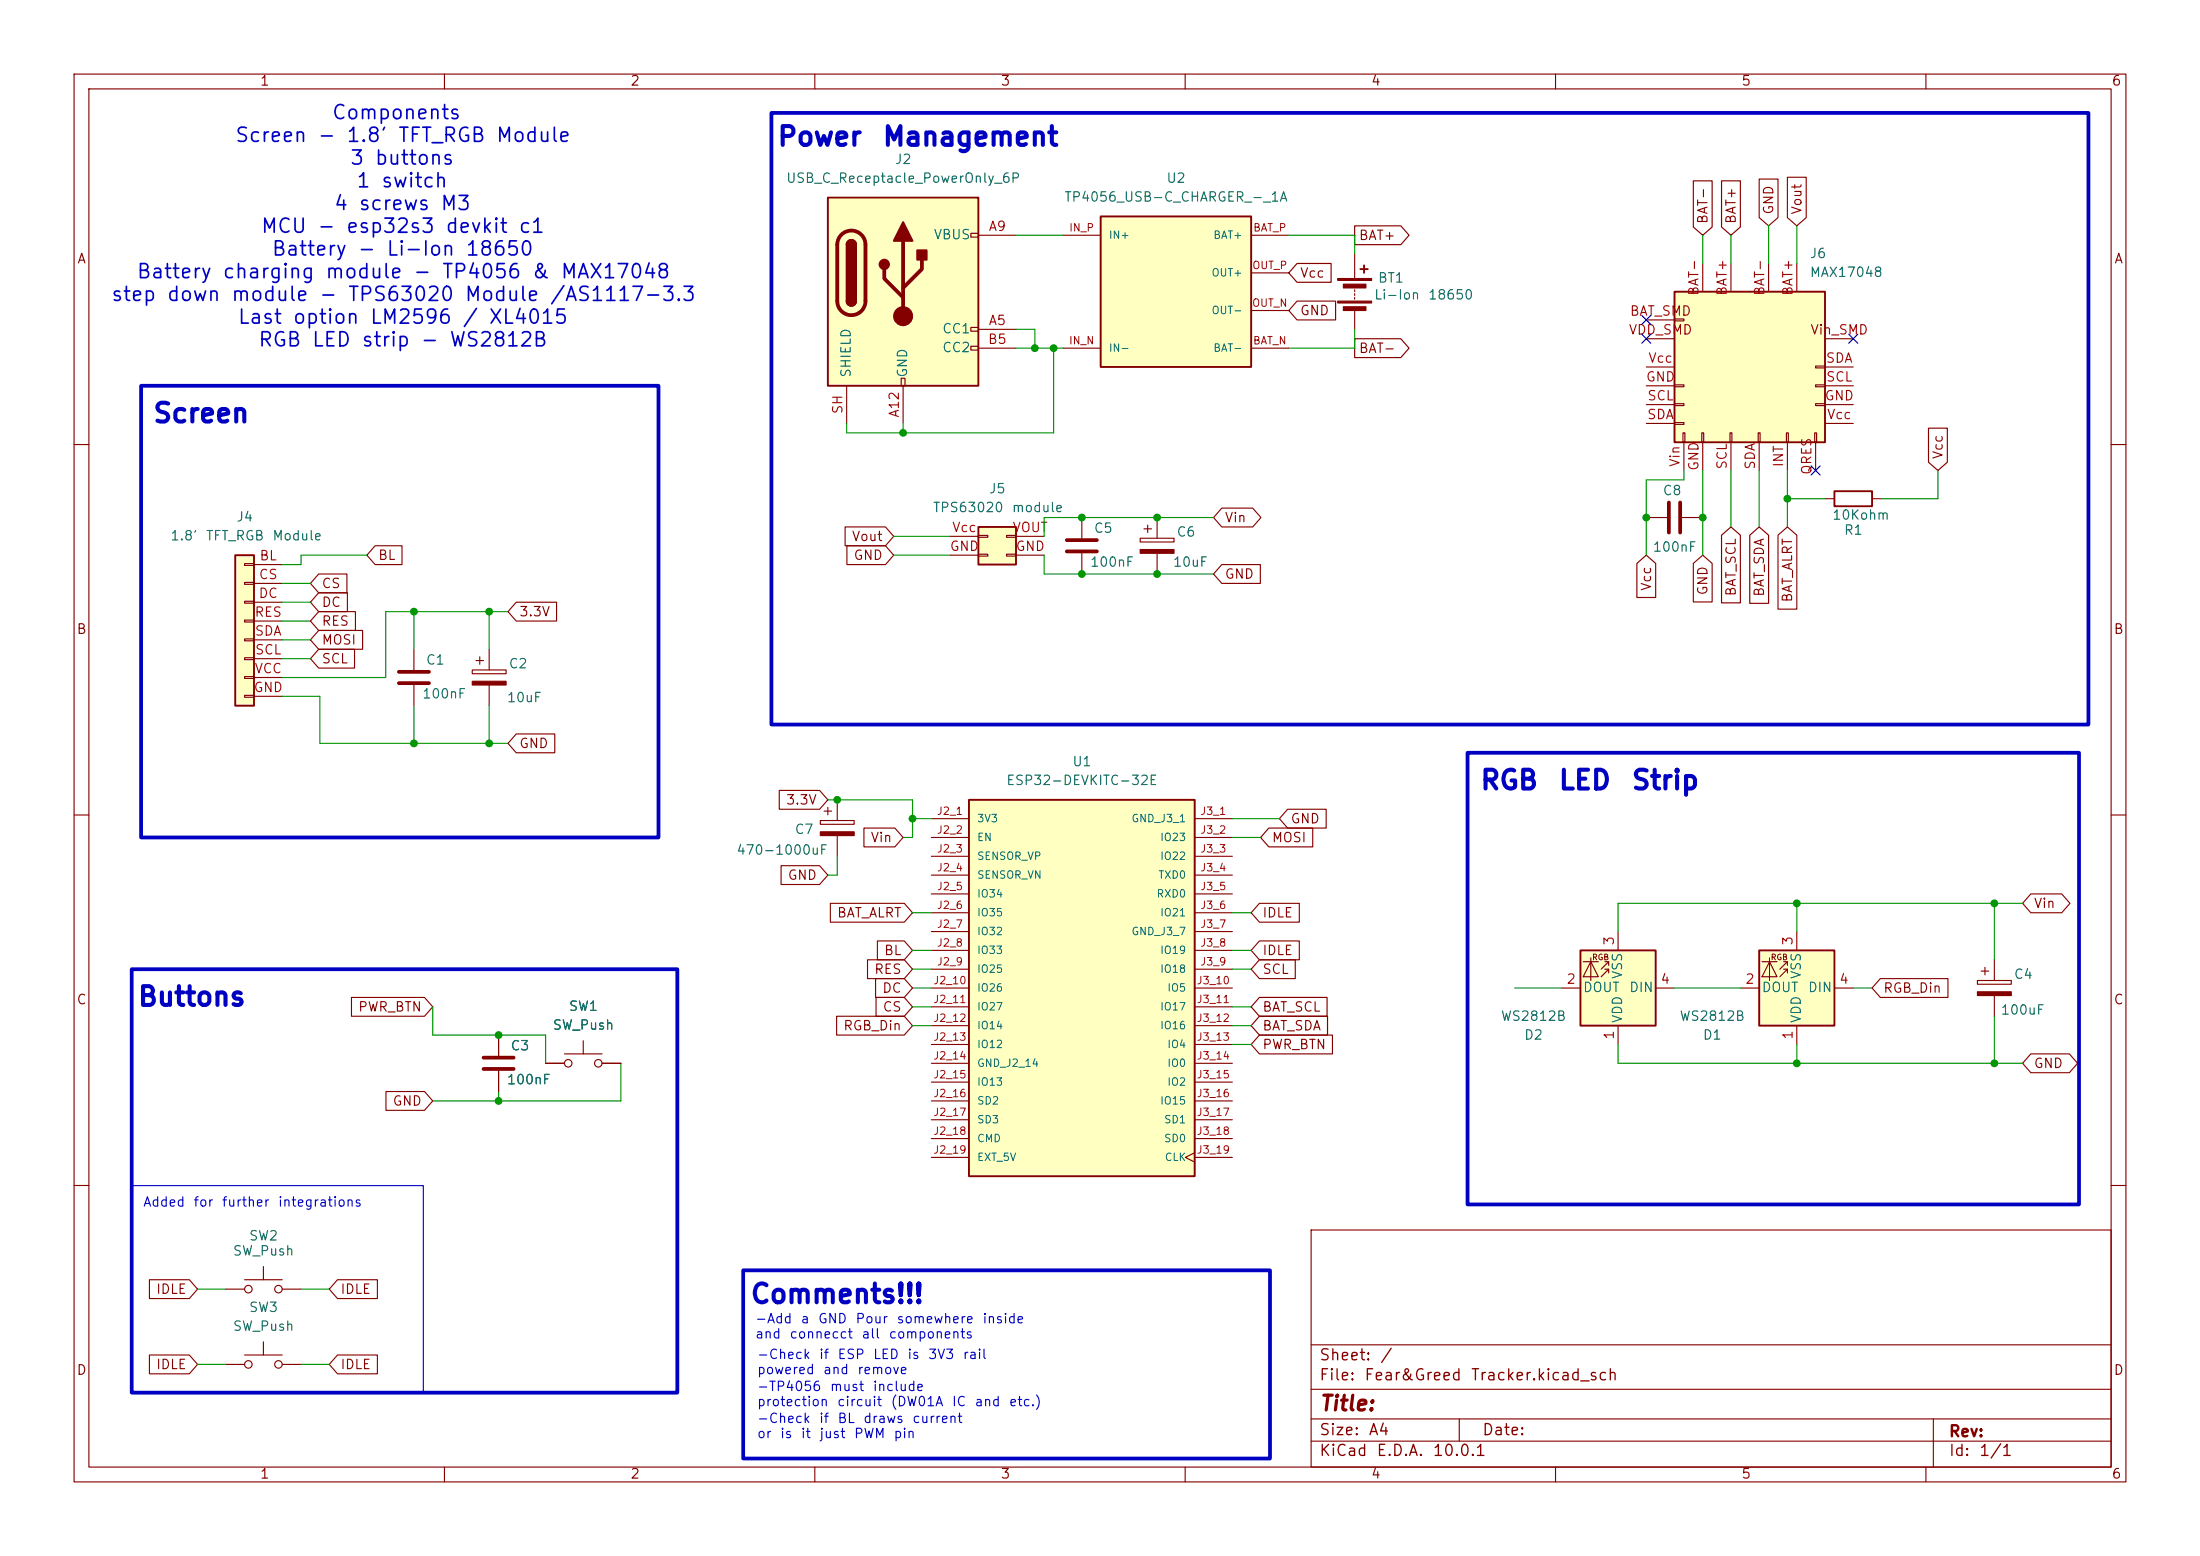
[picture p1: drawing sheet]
<svg xmlns="http://www.w3.org/2000/svg" width="297mm" height="210mm" viewBox="0 0 297 210" stroke-linecap="round" stroke-linejoin="round" font-family="sans-serif">
<g fill="none" stroke="#840000" stroke-width=".15">
<path d="M10 10h277v190h-277zM12 12h273v186h-273zM60 10v2M110 10v2M160 10v2M210 10v2M260 10v2M10 60h2M246.4 67.3h1.2M252.7 67.3h1.3M285 60h2M10 110h2"/>
<path d="M285 110h2M10 160h2M177 166h108v32h-108zM285 160h2M60 198v2M110 198v2M160 198v2M177 194.5h108M177 191.5h108M177 187.5h108M177 181.5h108M197 191.5v3"/>
<path d="M210 198v2M260 198v2M261 191.5v6.5"/>
</g>
<path d="M247.6 66.3h5.1v2h-5.1z" fill="none" stroke="#840000" stroke-width=".25"/>
<path d="M111.8 26.7h20.3v25.4h-20.3z" fill="#ffffc2"/>
<path d="M131.1 31.5h1v.5h-1zM132.1 31.8h5.1M114.3 52.1v5.1M121.7 51.1h.5v1h-.5zM121.9 52.1v5.1M131.1 44.2h1v.5h-1zM131.1 46.7h1v.5h-1zM132.1 44.5h5.1M132.1 47h5.1" fill="none" stroke="#840000" stroke-width=".15"/>
<path d="M111.8 26.7h20.3v25.4h-20.3zM114.3 33a.64 .64 0 0 1 .6-.6 .64 .64 0 0 1 .7 .6M114.3 40.6a.64 .64 0 0 0 .6 .7 .64 .64 0 0 0 .7-.7" fill="none" stroke="#840000" stroke-width=".25"/>
<path d="M113.6 31.7a1.9 1.9 0 0 1 2.1-.4 1.9 1.9 0 0 1 1.1 1.7v7.6a1.91 1.91 0 0 1-1.9 1.9 1.91 1.91 0 0 1-1.9-1.9v-7.6a1.9 1.9 0 0 1 .6-1.3zM119.4 36.3v1.3l2.5 2.5M121.9 32.5v10.2M124.5 35.1v1.2l-2.6 2.6" fill="none" stroke="#840000" stroke-width=".51"/>
<g fill="#840000" stroke="#840000" stroke-width=".25">
<path d="M114.3 33h1.3v7.6h-1.3z"/>
<path d="M114.5 32.6a.64 .64 0 0 1 .7-.2 .64 .64 0 0 1 .4 .6h-1.3z"/>
<path d="M114.3 40.6h1.3a.64 .64 0 0 1-.7 .7 .64 .64 0 0 1-.6-.7z"/>
<path d="M121.9 30l1.3 2.5h-2.6z"/>
<path d="M123.8 33.8h1.3v1.3h-1.3z"/>
<circle cx="119.4" cy="35.7" r=".63"/>
</g>
<circle cx="121.9" cy="42.7" r="1.27" fill="#840000" stroke="#840000" stroke-width=".15"/>
<path d="M237.5 128.3h10.1v10.1h-10.1z" fill="#ffffc2"/>
<g fill="none" stroke="#840000" stroke-width=".15">
<path d="M182.9 34.3v3.3M182.9 39.1v.3M182.9 39.6v.3M182.9 40.1v.3M182.9 41.9v2.6M153.9 72.6h4.6v.6h-4.6zM154.4 71.4h1M154.9 70.9v1M156.2 69.9v2.7M156.2 74.7v2.8M222.2 69.9h2.8M227.1 69.9h2.8"/>
<path d="M63.8 90.4h4.5v.5h-4.5zM64.3 89.2h1M64.8 88.6v1.1M66 87.6v2.8M66 92.5v2.8M234.9 133.4h2.6M237.9 129.8h2M238.9 129.3v3M238.9 129.8l1 2h-2zM240.8 130.8h.5M240.8 129.8h.5M241.3 131.3v-.5l-1 1"/>
<path d="M241.3 130.3v-.5l-1 1M242.6 125.7v2.6M242.6 138.4v2.6M247.6 133.4h2.6M267 132.3h4.5v.5h-4.5zM267.5 131.1h1M268 130.6v1M269.2 129.5v2.8M269.2 134.4v2.8"/>
</g>
<path d="M183.6 36.3h1.1M184.1 35.8v1M237.5 128.3h10.1v10.1h-10.1z" fill="none" stroke="#840000" stroke-width=".25"/>
<g fill="#840000" stroke="#840000" stroke-width=".15">
<path d="M153.9 74.2h4.6v.5h-4.6z"/>
<path d="M267 133.9h4.5v.5h-4.5z"/>
<path d="M180.6 37.6h4.6v.2h-4.6z"/>
<path d="M180.6 40.6h4.6v.3h-4.6z"/>
<path d="M181.4 38.4h3v.5h-3z"/>
<path d="M181.4 41.4h3v.5h-3z"/>
<path d="M63.8 91.9h4.5v.6h-4.5z"/>
</g>
<path d="M225.3 67.8v4.1M226.8 67.8v4.1" fill="none" stroke="#840000" stroke-width=".51"/>
<path d="M148.6 29.2h20.3v20.3h-20.3z" fill="#ffffc2"/>
<path d="M148.6 29.2h20.3v20.3h-20.3z" fill="none" stroke="#840000" stroke-width=".25"/>
<path d="M143.5 31.8h5.1M168.9 31.8h5.1M168.9 36.8h5.1M143.5 47h5.1M168.9 47h5.1M168.9 41.9h5.1" fill="none" stroke="#840000" stroke-width=".15"/>
<path d="M226.1 39.4h20.3v20.3h-20.3z" fill="#ffffc2"/>
<path d="M226.1 39.4h20.3v20.3h-20.3z" fill="none" stroke="#840000" stroke-width=".25"/>
<g fill="none" stroke="#840000" stroke-width=".15">
<path d="M229.9 35.6v3.8M233.7 35.6v3.8M238.8 35.6v3.8M242.6 35.6v3.8M222.2 43.2h3.9M222.2 52.1h3.9M222.2 54.6h3.9M222.2 57.2h3.9M222.2 49.5h3.9M222.2 45.7h3.9M226.1 43.1h1.2v.2h-1.2zM226.1 54.5h1.2v.2h-1.2z"/>
<path d="M226.1 57h1.2v.3h-1.2zM226.1 51.9h1.2v.3h-1.2zM227.2 58.4h.3v1.3h-.3zM227.3 59.7v3.8M229.7 58.4h.3v1.3h-.3zM229.9 59.7v3.8M233.6 58.4h.2v1.3h-.2zM233.7 59.7v3.8M237.4 58.4h.2v1.3h-.2zM237.5 59.7v3.8M241.2 58.4h.2v1.3h-.2zM241.3 59.7v3.8"/>
<path d="M245 58.4h.2v1.3h-.2zM245.1 54.5h1.3v.2h-1.3zM245.1 49.4h1.3v.3h-1.3zM245.1 51.9h1.3v.3h-1.3zM245.1 59.7v3.8M246.4 52.1h3.8M246.4 54.6h3.8M246.4 57.2h3.8M246.4 49.5h3.8M246.4 45.7h3.8"/>
</g>
<path d="M31.7 74.9h2.6v20.4h-2.6z" fill="#ffffc2"/>
<path d="M31.7 74.9h2.6v20.4h-2.6z" fill="none" stroke="#840000" stroke-width=".25"/>
<g fill="none" stroke="#840000" stroke-width=".15">
<path d="M33 78.6h1.3v.3h-1.3zM33 76.1h1.3v.2h-1.3zM34.3 76.2h3.8M34.3 78.7h3.8M146 69.9v2.7M146 74.7v2.8M33 93.9h1.3v.2h-1.3zM33 91.3h1.3v.3h-1.3zM33 88.8h1.3v.2h-1.3zM33 86.2h1.3v.3h-1.3zM33 83.7h1.3v.2h-1.3zM33 81.2h1.3v.2h-1.3z"/>
<path d="M34.3 81.3h3.8M34.3 94h3.8M34.3 83.8h3.8M34.3 88.9h3.8M34.3 86.4h3.8M34.3 91.4h3.8"/>
</g>
<path d="M144 72.9h4.1M144 74.4h4.1" fill="none" stroke="#840000" stroke-width=".51"/>
<path d="M213.4 128.3h10.1v10.1h-10.1z" fill="#ffffc2"/>
<g fill="none" stroke="#840000" stroke-width=".15">
<path d="M210.8 133.4h2.6M213.7 129.8h2.1M214.8 129.3v3M214.8 129.8l1 2h-2.1zM216.7 130.8h.5M216.7 129.8h.5M217.2 131.3v-.5l-1 1M217.2 130.3v-.5l-1 1M218.4 125.7v2.6M218.4 138.4v2.6M223.5 133.4h2.6M30.5 174h2.5"/>
<path d="M33 172.7h5.1M35.6 170.9v1.8M38.1 174h2.5M30.5 184.2h2.5M33 182.9h5.1M35.6 181.1v1.8M38.1 184.2h2.5"/>
<circle cx="33.5" cy="174" r=".51"/>
<circle cx="37.6" cy="174" r=".51"/>
<circle cx="33.5" cy="184.2" r=".51"/>
<circle cx="37.6" cy="184.2" r=".51"/>
</g>
<path d="M213.4 128.3h10.1v10.1h-10.1z" fill="none" stroke="#840000" stroke-width=".25"/>
<path d="M132.1 71.1h5.1v5.1h-5.1z" fill="#ffffc2"/>
<path d="M132.1 71.1h5.1v5.1h-5.1z" fill="none" stroke="#840000" stroke-width=".25"/>
<g fill="none" stroke="#840000" stroke-width=".15">
<path d="M128.3 74.9h3.8M128.3 72.4h3.8M132.1 72.3h1.2v.2h-1.2zM132.1 74.8h1.2v.3h-1.2zM135.9 72.3h1.3v.2h-1.3zM135.9 74.8h1.3v.3h-1.3zM137.2 74.9h3.8M137.2 72.4h3.8M55.9 87.6v2.8M55.9 92.5v2.8M110.7 110.7h4.6v.6h-4.6zM111.3 109.5h1"/>
<path d="M111.8 109v1M113 108v2.7M113 112.8v2.8M67.3 139.7v2.8M67.3 144.5v2.8M73.7 143.5h2.5M76.2 142.2h5.1M78.7 140.5v1.7M81.3 143.5h2.5"/>
<circle cx="76.7" cy="143.5" r=".51"/>
<circle cx="80.8" cy="143.5" r=".51"/>
</g>
<path d="M110.7 112.3h4.6v.5h-4.6z" fill="#840000" stroke="#840000" stroke-width=".15"/>
<path d="M53.8 90.7h4.1M53.8 92.2h4.1M65.3 142.7h4M65.3 144.3h4" fill="none" stroke="#840000" stroke-width=".51"/>
<path d="M130.8 108h30.5v50.8h-30.5z" fill="#ffffc2"/>
<path d="M130.8 108h30.5v50.8h-30.5z" fill="none" stroke="#840000" stroke-width=".25"/>
<g fill="none" stroke="#840000" stroke-width=".15">
<path d="M237.5 24.2h2.5v5.2l-1.2 1.1-1.3-1.1zM241.3 23.9h2.5v5.5l-1.2 1.1-1.3-1.1zM175.1 40.6h5.2v2.6h-5.2l-1.1-1.3zM43 77.5h3.8v2.5h-3.8l-1.1-1.3zM50.6 73.7h3.7v2.5h-3.7l-1.1-1.3zM114.1 71.1h5.4l1.1 1.3-1.1 1.3h-5.4zM114.3 73.7h5.2l1.1 1.2-1.1 1.3h-5.2zM164.9 76.2h5.2v2.5h-5.2l-1.1-1.2zM164.9 68.6h4.2l1.1 1.3-1.1 1.2h-4.2l-1.1-1.2zM228.6 76l1.3-1.1 1.2 1.1v5.2h-2.5zM240 72.2l1.3-1.1 1.3 1.1v10h-2.6zM43 87.6h4.9v2.6h-4.9l-1.1-1.3z"/>
<path d="M43 85.1h6v2.5h-6l-1.1-1.2zM43 80h3.9v2.6h-3.9l-1.1-1.3zM43 82.5h5v2.6h-5l-1.1-1.3zM69.7 81.3h5.4v2.5h-5.4l-1.1-1.2zM69.7 99.1h5.2v2.5h-5.2l-1.1-1.3zM105.2 106.7h5.4l1.2 1.3-1.2 1.2h-5.4zM105.4 116.8h5.2l1.2 1.3-1.2 1.3h-5.2zM116.6 111.8h4.2l1.1 1.2-1.1 1.3h-4.2zM125.7 110.5h5.1M125.7 113h5.1M125.7 115.6h5.1M125.7 118.1h5.1"/>
<path d="M161.3 110.5h5.1M161.3 113h5.1M161.3 115.6h5.1M161.3 118.1h5.1M173.8 109.2h5.2v2.6h-5.2l-1.1-1.3zM47.4 134.6h9.9l1.1 1.3-1.1 1.3h-9.9zM67.3 139.7v2.8M112.1 121.9h10l1.1 1.3-1.1 1.3h-10zM112.9 137.2h9.2l1.1 1.2-1.1 1.3h-9.2zM117.1 129.5h5l1.1 1.3-1.1 1.3h-5zM118.2 132.1h3.9l1.1 1.3-1.1 1.2h-3.9zM118.3 134.6h3.8l1.1 1.3-1.1 1.3h-3.8z"/>
<path d="M118.4 127h3.7l1.1 1.3-1.1 1.2h-3.7zM125.7 120.7h5.1M125.7 123.2h5.1M125.7 125.7h5.1M125.7 128.3h5.1M125.7 130.8h5.1M125.7 133.4h5.1M125.7 135.9h5.1M125.7 138.4h5.1M161.3 120.7h5.1M161.3 123.2h5.1M161.3 125.7h5.1"/>
<path d="M161.3 128.3h5.1M161.3 130.8h5.1M161.3 133.4h5.1M161.3 135.9h5.1M161.3 138.4h5.1M170 129.5h4.9v2.6h-4.9l-1.1-1.3zM170 127h5.4v2.5h-5.4l-1.1-1.2zM170 139.7h9.9v2.5h-9.9l-1.1-1.2zM170 121.9h5.4v2.6h-5.4l-1.1-1.3zM253.8 132.1h9.2v2.5h-9.2l-1.1-1.2zM274.2 120.6h4.1l1.1 1.3-1.1 1.3h-4.1l-1.2-1.3zM52.1 147.3h5.2l1.1 1.3-1.1 1.3h-5.2z"/>
<path d="M67.3 144.5v2.8M73.7 143.5h2.5M81.3 143.5h2.5M125.7 141h5.1M125.7 143.5h5.1M125.7 146.1h5.1M125.7 148.6h5.1M125.7 151.1h5.1M125.7 153.7h5.1M125.7 156.2h5.1M161.3 155.6l-1.3 .6 1.3 .6M161.3 141h5.1"/>
<path d="M161.3 143.5h5.1M161.3 146.1h5.1M161.3 148.6h5.1M161.3 151.1h5.1M161.3 153.7h5.1M161.3 156.2h5.1M274.2 142.2h5.2l1.1 1.3-1.1 1.3h-5.2l-1.2-1.3zM20.2 172.7h5.4l1.1 1.3-1.1 1.3h-5.4zM45.6 172.7h5.3v2.6h-5.3l-1.2-1.3zM20.2 182.9h5.4l1.1 1.3-1.1 1.2h-5.4zM45.6 182.9h5.3v2.5h-5.3l-1.2-1.2z"/>
</g>
<path d="M175.1 35.6h4.6v2.5h-4.6l-1.1-1.3zM182.9 30.5h6.2l1.1 1.3-1.1 1.2h-6.2zM228.6 24.4h2.5v6.2l-1.2 1.2-1.3-1.2zM232.4 24.4h2.6v6.2l-1.3 1.2-1.3-1.2zM182.9 45.7h6.2l1.1 1.3-1.1 1.3h-6.2zM260.3 57.8h2.6v4.6l-1.3 1.1-1.3-1.1zM221 76l1.2-1.1 1.3 1.1v4.6h-2.5zM232.4 72.2l1.3-1.1 1.3 1.1v9.2h-2.6zM236.2 72.2l1.3-1.1 1.3 1.1v9.2h-2.6zM171.3 111.8h5.9v2.5h-5.9l-1.1-1.3zM170 134.6h9.2v2.6h-9.2l-1.1-1.3zM170 137.2h9.2v2.5h-9.2l-1.1-1.3z" fill="none" stroke="#840000" stroke-width=".16"/>
<g fill="none" stroke="#009600" stroke-width=".15">
<path d="M137.2 31.8h6.3M174 31.8h8.9v2.5M229.9 31.8v3.8M233.7 31.8v3.8M238.8 30.5v5.1M242.6 30.5v5.1M121.9 57.2v1.2M137.2 44.5h2.5v2.5M137.2 47h6.3M142.2 47v11.4h-27.9v-1.2M182.9 44.5v2.5h-8.9M38.1 78.7h3.8"/>
<path d="M49.5 74.9h-8.9v1.3h-2.5M120.6 72.4h7.7M120.6 74.9h7.7M141 74.9v2.6h22.8M163.8 69.9h-22.8v2.5M227.3 63.5v1.3h-5.1v10.1M229.9 63.5v11.4M233.7 63.5v7.6M237.5 63.5v7.6M241.3 63.5v7.6M241.3 67.3h5.1M261.6 63.5v3.8h-7.6"/>
<path d="M38.1 88.9h3.8M38.1 94h5.1v6.3h25.4M38.1 83.8h3.8M38.1 86.4h3.8M38.1 81.3h3.8M55.9 82.6v5M55.9 95.3v5M66 82.6v5M66 95.3v5M68.6 82.6h-16.5v8.8h-14M111.8 108h11.4v5h-1.3M113 115.6v2.5h-1.2"/>
<path d="M123.2 110.5h2.5M166.4 110.5h6.3M166.4 113h3.8M58.4 135.9v3.8h15.3v3.8M123.2 133.4h2.5M123.2 138.4h2.5M123.2 130.8h2.5M123.2 135.9h2.5M123.2 128.3h2.5M123.2 123.2h2.5M166.4 138.4h2.5M166.4 130.8h2.5"/>
<path d="M166.4 135.9h2.5M166.4 128.3h2.5M166.4 123.2h2.5M204.5 133.4h6.3M226.1 133.4h8.8M242.6 121.9v3.8M250.2 133.4h2.5M269.2 121.9v7.6M269.2 137.2v6.3M273 121.9h-54.6v3.8M67.3 147.3v1.3M83.8 143.5v5.1h-25.4"/>
<path d="M166.4 141h2.5M218.4 141v2.5h54.6M242.6 141v2.5M26.7 174h3.8M40.6 174h3.8M26.7 184.2h3.8M40.6 184.2h3.8"/>
</g>
<path d="M221.6 45.1l1.3 1.2M221.6 42.6l1.3 1.2M222.9 45.1l-1.3 1.2M222.9 42.6l-1.3 1.2M249.6 45.1l1.2 1.2M250.8 45.1l-1.2 1.2M244.5 62.9l1.2 1.2M245.7 62.9l-1.2 1.2" fill="none" stroke="#000084" stroke-width=".15"/>
<path d="M104.1 15.2h177.8v82.6h-177.8zM19 52.1h69.9v60.9h-69.9zM198.1 101.6h82.6v61h-82.6zM17.8 130.8h73.6v57.2h-73.6zM100.3 171.5h71.1v25.4h-71.1z" fill="none" stroke="#0000c2" stroke-width=".51"/>
<path d="M17.8 160h39.3v28h-39.3z" fill="none" stroke="#0000c2" stroke-width=".15"/>
<g fill="#009600" stroke="#009600" stroke-width=".14">
<circle cx="156.2" cy="69.9" r=".46"/>
<circle cx="229.9" cy="69.9" r=".46"/>
<circle cx="241.3" cy="67.3" r=".46"/>
<circle cx="156.2" cy="77.5" r=".46"/>
<circle cx="146" cy="77.5" r=".46"/>
<circle cx="67.3" cy="148.6" r=".46"/>
<circle cx="67.3" cy="139.7" r=".46"/>
<circle cx="55.9" cy="100.3" r=".46"/>
<circle cx="55.9" cy="82.6" r=".46"/>
<circle cx="121.9" cy="58.4" r=".46"/>
<circle cx="139.7" cy="47" r=".46"/>
<circle cx="142.2" cy="47" r=".46"/>
<circle cx="146" cy="69.9" r=".46"/>
<circle cx="269.2" cy="121.9" r=".46"/>
<circle cx="269.2" cy="143.5" r=".46"/>
<circle cx="242.6" cy="121.9" r=".46"/>
<circle cx="242.6" cy="143.5" r=".46"/>
<circle cx="66" cy="100.3" r=".46"/>
<circle cx="66" cy="82.6" r=".46"/>
<circle cx="222.2" cy="69.9" r=".46"/>
<circle cx="113" cy="108" r=".46"/>
<circle cx="123.2" cy="110.5" r=".46"/>
</g>
<g font-size="2.5" fill="#0000c2">
<text x="104.8" y="20.3">Power</text>
<text x="119" y="20.3">Management</text>
<text x="20.5" y="57.7">Screen</text>
<text x="199.7" y="107.2">RGB</text>
<text x="210.3" y="107.2">LED</text>
<text x="220.1" y="107.2">Strip</text>
<text x="18.5" y="136.4">Buttons</text>
<text x="101.2" y="176.5">Comments!!!</text>
</g>
<text font-size="2" fill="#840000" x="178" y="190.9">Title:</text>
<g font-size="1.9" fill="#0000c2">
<text x="44.7" y="16.6">Components</text>
<text x="31.6" y="19.7">Screen - 1.8' TFT_RGB Module</text>
<text x="47.1" y="22.7">3 buttons</text>
<text x="44.9" y="28.9">4 screws M3</text>
<text x="48" y="25.8">1 switch</text>
<text x="35.1" y="31.9">MCU - esp32s3 devkit c1</text>
<text x="36.6" y="35">Battery - Li-Ion 18650</text>
<text x="14.9" y="41.1">step down module - TPS63020 Module /AS1117-3.3</text>
<text x="18.3" y="38.1">Battery charging module - TP4056 &amp; MAX17048</text>
<text x="32" y="44.2">Last option LM2596 / XL4015</text>
<text x="34.7" y="47.3">RGB LED strip - WS2812B</text>
</g>
<g font-size="1.5" fill="#840000">
<text x="178" y="184">Sheet:</text>
<text x="186.2" y="184">/</text>
<text x="178" y="186.7">File:</text>
<text x="184.1" y="186.7">Fear&amp;Greed</text>
<text x="198.5" y="186.7">Tracker.kicad_sch</text>
<text x="178" y="196.9">KiCad</text>
<text x="178" y="194.1">Size:</text>
<text x="184.7" y="194.1">A4</text>
<text x="185.7" y="196.9">E.D.A.</text>
<text x="193.3" y="196.9">10.0.1</text>
<text x="200" y="194.1">Date:</text>
<text x="263" y="194.3">Rev:</text>
<text x="263" y="196.9">Id:</text>
<text x="267.1" y="196.9">1/1</text>
</g>
<g font-size="1.3" fill="#840000">
<text x="35" y="11.9">1</text>
<text x="85" y="11.9">2</text>
<text x="135" y="11.9">3</text>
<text x="185" y="11.9">4</text>
<text x="235" y="11.9">5</text>
<text x="285" y="11.9">6</text>
<text x="239.7" y="29.1" transform="rotate(-90 239.7 29.1)">GND</text>
<text x="243.5" y="29.1" transform="rotate(-90 243.5 29.1)">Vout</text>
<text x="10.3" y="35.9">A</text>
<text x="183.4" y="32.7">BAT+</text>
<text x="230.8" y="30.3" transform="rotate(-90 230.8 30.3)">BAT-</text>
<text x="234.6" y="30.3" transform="rotate(-90 234.6 30.3)">BAT+</text>
<text x="285.3" y="35.9">A</text>
<text x="175.4" y="37.8">Vcc</text>
<text x="175.4" y="42.9">GND</text>
<text x="183.4" y="48">BAT-</text>
<text x="262.6" y="62.1" transform="rotate(-90 262.6 62.1)">Vcc</text>
<text x="165.3" y="70.8">Vin</text>
<text x="51" y="75.9">BL</text>
<text x="114.9" y="73.3">Vout</text>
<text x="115.1" y="75.9">GND</text>
<text x="43.3" y="79.7">CS</text>
<text x="43.3" y="82.2">DC</text>
<text x="70" y="83.5">3.3V</text>
<text x="165.3" y="78.4">GND</text>
<text x="223.2" y="79.8" transform="rotate(-90 223.2 79.8)">Vcc</text>
<text x="230.8" y="80.4" transform="rotate(-90 230.8 80.4)">GND</text>
<text x="234.6" y="80.6" transform="rotate(-90 234.6 80.6)">BAT_SCL</text>
<text x="238.5" y="80.6" transform="rotate(-90 238.5 80.6)">BAT_SDA</text>
<text x="242.3" y="81.4" transform="rotate(-90 242.3 81.4)">BAT_ALRT</text>
<text x="10.3" y="85.9">B</text>
<text x="43.3" y="89.9">SCL</text>
<text x="43.3" y="87.3">MOSI</text>
<text x="43.3" y="84.8">RES</text>
<text x="285.3" y="85.9">B</text>
<text x="70" y="101.3">GND</text>
<text x="106" y="108.9">3.3V</text>
<text x="117.4" y="114">Vin</text>
<text x="171.6" y="114">MOSI</text>
<text x="174.1" y="111.4">GND</text>
<text x="106.3" y="119.1">GND</text>
<text x="112.9" y="124.1">BAT_ALRT</text>
<text x="170.3" y="124.1">IDLE</text>
<text x="274.5" y="122.9">Vin</text>
<text x="117.9" y="131.8">RES</text>
<text x="119.3" y="129.2">BL</text>
<text x="170.3" y="131.8">SCL</text>
<text x="170.3" y="129.2">IDLE</text>
<text x="10.3" y="135.9">C</text>
<text x="48.3" y="136.8">PWR_BTN</text>
<text x="119" y="134.3">DC</text>
<text x="119.1" y="136.8">CS</text>
<text x="170.3" y="136.9">BAT_SCL</text>
<text x="254.2" y="134.3">RGB_Din</text>
<text x="285.3" y="135.9">C</text>
<text x="113.8" y="139.4">RGB_Din</text>
<text x="170.3" y="141.9">PWR_BTN</text>
<text x="170.3" y="139.4">BAT_SDA</text>
<text x="52.9" y="149.5">GND</text>
<text x="274.5" y="144.5">GND</text>
<text x="21" y="174.9">IDLE</text>
<text x="45.9" y="174.9">IDLE</text>
<text x="10.3" y="185.9">D</text>
<text x="21" y="185.1">IDLE</text>
<text x="45.9" y="185.1">IDLE</text>
<text x="285.3" y="185.9">D</text>
<text x="35" y="199.9">1</text>
<text x="85" y="199.9">2</text>
<text x="135" y="199.9">3</text>
<text x="185" y="199.9">4</text>
<text x="235" y="199.9">5</text>
<text x="285" y="199.9">6</text>
</g>
<g font-size="1.3" fill="#006464">
<text x="120.7" y="22.5">J2</text>
<text x="106" y="25">USB_C_Receptacle_PowerOnly_6P</text>
<text x="143.6" y="27.5">TP4056_USB-C_CHARGER_-_1A</text>
<text x="157.4" y="25">U2</text>
<text x="126" y="32.6">VBUS</text>
<text x="244.2" y="35.2">J6</text>
<text x="185.4" y="40.7">Li-Ion</text>
<text x="185.9" y="38.5">BT1</text>
<text x="192.7" y="40.7">18650</text>
<text x="244.2" y="37.7">MAX17048</text>
<text x="127.1" y="45.3">CC1</text>
<text x="127.1" y="47.9">CC2</text>
<text x="115.2" y="51.1" transform="rotate(-90 115.2 51.1)">SHIELD</text>
<text x="122.8" y="51.1" transform="rotate(-90 122.8 51.1)">GND</text>
<text x="31.8" y="70.7">J4</text>
<text x="125.8" y="69.4">TPS63020</text>
<text x="133.4" y="66.9">J5</text>
<text x="136.5" y="69.4">module</text>
<text x="224.4" y="67.2">C8</text>
<text x="247.3" y="70.5">10Kohm</text>
<text x="22.9" y="73.3">1.8'</text>
<text x="27.7" y="73.3">TFT_RGB</text>
<text x="36.7" y="73.3">Module</text>
<text x="147.1" y="76.8">100nF</text>
<text x="147.6" y="72.2">C5</text>
<text x="158.3" y="76.8">10uF</text>
<text x="158.8" y="72.7">C6</text>
<text x="223" y="74.8">100nF</text>
<text x="248.8" y="72.5">R1</text>
<text x="56.9" y="94.6">100nF</text>
<text x="57.4" y="90">C1</text>
<text x="68.3" y="95.1">10uF</text>
<text x="68.6" y="90.5">C2</text>
<text x="135.8" y="106.3">ESP32-DEVKITC-32E</text>
<text x="144.7" y="103.7">U1</text>
<text x="107.2" y="112.9">C7</text>
<text x="99.3" y="115.7">470-1000uF</text>
<text x="76.7" y="136.8">SW1</text>
<text x="213.6" y="134.2">DOUT</text>
<text x="219.3" y="132.2" transform="rotate(-90 219.3 132.2)">VSS</text>
<text x="219.9" y="134.2">DIN</text>
<text x="237.7" y="134.2">DOUT</text>
<text x="243.4" y="132.2" transform="rotate(-90 243.4 132.2)">VSS</text>
<text x="244" y="134.2">DIN</text>
<text x="270" y="137.3">100uF</text>
<text x="271.8" y="132.4">C4</text>
<text x="68.8" y="142.1">C3</text>
<text x="74.5" y="139.3">SW_Push</text>
<text x="202.5" y="138.1">WS2812B</text>
<text x="205.7" y="140.6">D2</text>
<text x="219.3" y="138.2" transform="rotate(-90 219.3 138.2)">VDD</text>
<text x="226.7" y="138.1">WS2812B</text>
<text x="229.8" y="140.6">D1</text>
<text x="243.4" y="138.2" transform="rotate(-90 243.4 138.2)">VDD</text>
<text x="68.3" y="146.7">100nF</text>
<text x="33.5" y="167.7">SW2</text>
<text x="31.3" y="169.8">SW_Push</text>
<text x="31.3" y="179.9">SW_Push</text>
<text x="33.5" y="177.4">SW3</text>
</g>
<g font-size="1.3" fill="#a90000">
<text x="133.4" y="31.5">A9</text>
<text x="229.6" y="40" transform="rotate(-90 229.6 40)">BAT-</text>
<text x="233.4" y="40" transform="rotate(-90 233.4 40)">BAT+</text>
<text x="238.5" y="40" transform="rotate(-90 238.5 40)">BAT-</text>
<text x="242.3" y="40" transform="rotate(-90 242.3 40)">BAT+</text>
<text x="133.3" y="46.7">B5</text>
<text x="133.4" y="44.2">A5</text>
<text x="219.8" y="45.5">VDD_SMD</text>
<text x="219.9" y="42.9">BAT_SMD</text>
<text x="244.3" y="45.5">Vin_SMD</text>
<text x="222.1" y="51.8">GND</text>
<text x="222.4" y="49.3">Vcc</text>
<text x="246.4" y="49.3">SDA</text>
<text x="246.4" y="51.8">SCL</text>
<text x="114" y="56" transform="rotate(-90 114 56)">SH</text>
<text x="121.7" y="56.5" transform="rotate(-90 121.7 56.5)">A12</text>
<text x="222.3" y="56.9">SDA</text>
<text x="222.3" y="54.4">SCL</text>
<text x="246.2" y="54.4">GND</text>
<text x="246.6" y="56.9">Vcc</text>
<text x="227.1" y="63.1" transform="rotate(-90 227.1 63.1)">Vin</text>
<text x="229.6" y="63.6" transform="rotate(-90 229.6 63.6)">GND</text>
<text x="233.4" y="63.5" transform="rotate(-90 233.4 63.5)">SCL</text>
<text x="237.2" y="63.5" transform="rotate(-90 237.2 63.5)">SDA</text>
<text x="241" y="63.1" transform="rotate(-90 241 63.1)">INT</text>
<text x="244.9" y="64.2" transform="rotate(-90 244.9 64.2)">QRES</text>
<text x="34.9" y="75.9">BL</text>
<text x="128.1" y="74.7">GND</text>
<text x="128.4" y="72.1">Vcc</text>
<text x="136.6" y="72.1">VOUT</text>
<text x="137" y="74.7">GND</text>
<text x="34.3" y="83.6">RES</text>
<text x="34.8" y="81">DC</text>
<text x="34.9" y="78.5">CS</text>
<text x="34.3" y="86.1">SDA</text>
<text x="34.3" y="88.6">SCL</text>
<text x="34.2" y="93.7">GND</text>
<text x="34.3" y="91.2">VCC</text>
<text x="218.2" y="127.7" transform="rotate(-90 218.2 127.7)">3</text>
<text x="242.3" y="127.7" transform="rotate(-90 242.3 127.7)">3</text>
<text x="211.4" y="133.1">2</text>
<text x="224.1" y="133.1">4</text>
<text x="235.5" y="133.1">2</text>
<text x="248.2" y="133.1">4</text>
<text x="218.2" y="140.4" transform="rotate(-90 218.2 140.4)">1</text>
<text x="242.3" y="140.4" transform="rotate(-90 242.3 140.4)">1</text>
</g>
<g font-size="1.3" fill="#0000c2">
<text x="19.2" y="163.2">Added</text>
<text x="26" y="163.2">for</text>
<text x="29.9" y="163.2">further</text>
<text x="37.4" y="163.2">integrations</text>
<text x="101.9" y="178.9">-Add</text>
<text x="108" y="178.9">a</text>
<text x="110.3" y="178.9">GND</text>
<text x="115.4" y="178.9">Pour</text>
<text x="120.9" y="178.9">somewhere</text>
<text x="132.5" y="178.9">inside</text>
<text x="101.9" y="181">and</text>
<text x="102.1" y="183.7">-Check</text>
<text x="102.1" y="185.8">powered</text>
<text x="106.5" y="181">connecct</text>
<text x="110.5" y="183.7">if</text>
<text x="111" y="185.8">and</text>
<text x="113" y="183.7">ESP</text>
<text x="115.6" y="185.8">remove</text>
<text x="116.2" y="181">all</text>
<text x="117.8" y="183.7">LED</text>
<text x="119.9" y="181">components</text>
<text x="122.4" y="183.7">is</text>
<text x="125.2" y="183.7">3V3</text>
<text x="129.9" y="183.7">rail</text>
<text x="102.1" y="188.1">-TP4056</text>
<text x="102.1" y="190.1">protection</text>
<text x="111.9" y="188.1">must</text>
<text x="112.9" y="190.1">circuit</text>
<text x="117.7" y="188.1">include</text>
<text x="120.2" y="190.1">(DW01A</text>
<text x="128.4" y="190.1">IC</text>
<text x="131.5" y="190.1">and</text>
<text x="136.1" y="190.1">etc.)</text>
<text x="102.1" y="192.4">-Check</text>
<text x="102.1" y="194.4">or</text>
<text x="105.2" y="194.4">is</text>
<text x="108" y="194.4">it</text>
<text x="110.5" y="192.4">if</text>
<text x="110.5" y="194.4">just</text>
<text x="113" y="192.4">BL</text>
<text x="115.2" y="194.4">PWM</text>
<text x="116.4" y="192.4">draws</text>
<text x="120.5" y="194.4">pin</text>
<text x="123.1" y="192.4">current</text>
</g>
<g font-size="1" fill="#a90000">
<text x="144.3" y="31.5">IN_P</text>
<text x="169.1" y="31.5">BAT_P</text>
<text x="169" y="41.7">OUT_N</text>
<text x="169" y="36.6">OUT_P</text>
<text x="144.2" y="46.7">IN_N</text>
<text x="169.1" y="46.7">BAT_N</text>
<text x="126.4" y="110.2">J2_1</text>
<text x="126.4" y="112.8">J2_2</text>
<text x="162" y="110.2">J3_1</text>
<text x="162" y="112.8">J3_2</text>
<text x="126.4" y="115.3">J2_3</text>
<text x="126.4" y="117.9">J2_4</text>
<text x="162" y="115.3">J3_3</text>
<text x="162" y="117.9">J3_4</text>
<text x="126.4" y="120.4">J2_5</text>
<text x="126.4" y="122.9">J2_6</text>
<text x="126.4" y="125.5">J2_7</text>
<text x="162" y="120.4">J3_5</text>
<text x="162" y="122.9">J3_6</text>
<text x="162" y="125.5">J3_7</text>
<text x="126.4" y="128">J2_8</text>
<text x="126.4" y="130.6">J2_9</text>
<text x="162" y="128">J3_8</text>
<text x="162" y="130.6">J3_9</text>
<text x="125.9" y="133.1">J2_10</text>
<text x="125.9" y="135.6">J2_11</text>
<text x="161.5" y="133.1">J3_10</text>
<text x="161.5" y="135.6">J3_11</text>
<text x="125.9" y="138.2">J2_12</text>
<text x="125.9" y="140.7">J2_13</text>
<text x="125.9" y="143.3">J2_14</text>
<text x="161.5" y="138.2">J3_12</text>
<text x="161.5" y="140.7">J3_13</text>
<text x="161.5" y="143.3">J3_14</text>
<text x="125.9" y="145.8">J2_15</text>
<text x="125.9" y="148.3">J2_16</text>
<text x="161.5" y="145.8">J3_15</text>
<text x="161.5" y="148.3">J3_16</text>
<text x="125.9" y="150.9">J2_17</text>
<text x="125.9" y="153.4">J2_18</text>
<text x="125.9" y="156">J2_19</text>
<text x="161.5" y="150.9">J3_17</text>
<text x="161.5" y="153.4">J3_18</text>
<text x="161.5" y="156">J3_19</text>
</g>
<g font-size="1" fill="#006464">
<text x="149.6" y="32.5">IN+</text>
<text x="163.7" y="32.5">BAT+</text>
<text x="163.5" y="37.6">OUT+</text>
<text x="149.6" y="47.7">IN-</text>
<text x="163.5" y="42.6">OUT-</text>
<text x="163.7" y="47.7">BAT-</text>
<text x="131.8" y="111.2">3V3</text>
<text x="131.8" y="113.8">EN</text>
<text x="152.7" y="111.2">GND_J3_1</text>
<text x="156.5" y="113.8">IO23</text>
<text x="131.8" y="116.3">SENSOR_VP</text>
<text x="131.8" y="118.8">SENSOR_VN</text>
<text x="156.3" y="118.8">TXD0</text>
<text x="156.5" y="116.3">IO22</text>
<text x="131.8" y="121.4">IO34</text>
<text x="131.8" y="123.9">IO35</text>
<text x="156.1" y="121.4">RXD0</text>
<text x="156.5" y="123.9">IO21</text>
<text x="131.8" y="126.5">IO32</text>
<text x="131.8" y="129">IO33</text>
<text x="131.8" y="131.5">IO25</text>
<text x="152.7" y="126.5">GND_J3_7</text>
<text x="156.5" y="129">IO19</text>
<text x="156.5" y="131.5">IO18</text>
<text x="131.8" y="134.1">IO26</text>
<text x="131.8" y="136.6">IO27</text>
<text x="156.5" y="136.6">IO17</text>
<text x="157.5" y="134.1">IO5</text>
<text x="131.8" y="139.2">IO14</text>
<text x="131.8" y="141.7">IO12</text>
<text x="156.5" y="139.2">IO16</text>
<text x="157.5" y="141.7">IO4</text>
<text x="131.8" y="144.2">GND_J2_14</text>
<text x="131.8" y="146.8">IO13</text>
<text x="131.8" y="149.3">SD2</text>
<text x="156.5" y="149.3">IO15</text>
<text x="157.5" y="144.2">IO0</text>
<text x="157.5" y="146.8">IO2</text>
<text x="131.8" y="151.9">SD3</text>
<text x="131.8" y="154.4">CMD</text>
<text x="157.1" y="151.9">SD1</text>
<text x="157.1" y="154.4">SD0</text>
<text x="131.8" y="156.9">EXT_5V</text>
<text x="157.2" y="156.9">CLK</text>
</g>
<g font-size=".8" fill="#840000">
<text x="214.9" y="129.8">RGB</text>
<text x="239" y="129.8">RGB</text>
</g>
</svg>
